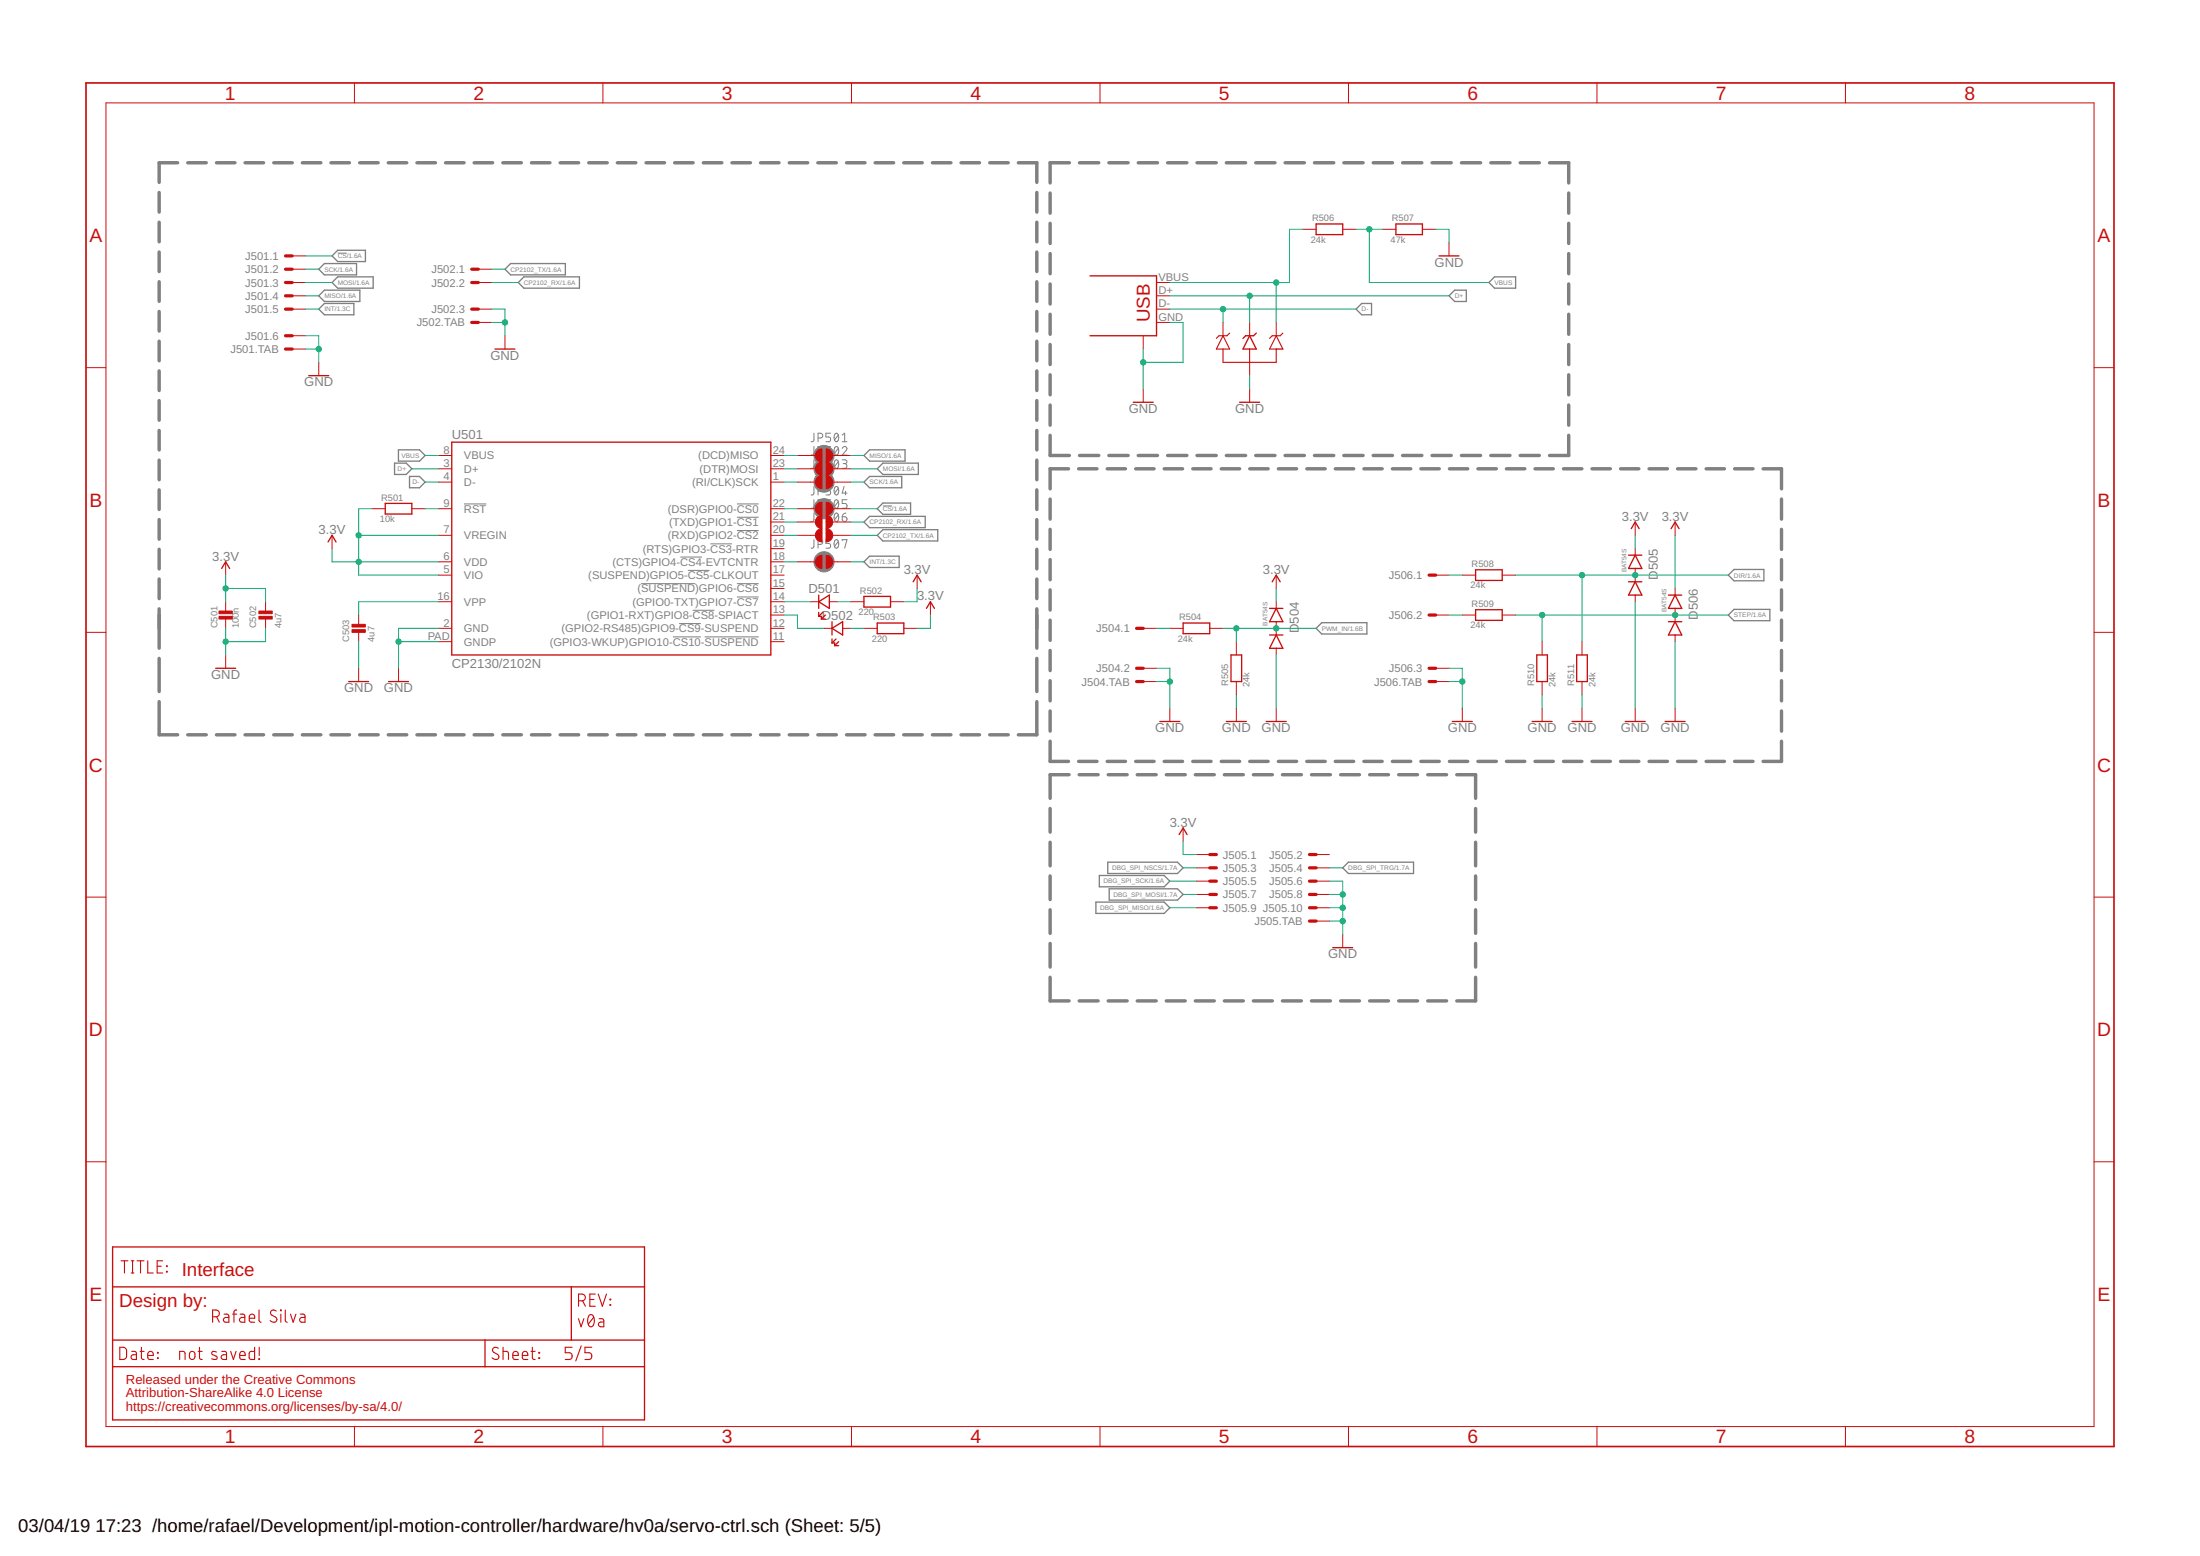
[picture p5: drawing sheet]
<svg xmlns="http://www.w3.org/2000/svg" width="420mm" height="297mm" viewBox="0 0 420 297" stroke-linecap="round" stroke-linejoin="round" font-family="sans-serif">
<g fill="none" stroke="#808080" stroke-width=".66">
<path d="M30.4 36.7v3.8M33.9 31.1h-3.5v3.7M35.9 31.1h3.5M41.3 31.1h3.6M46.8 31.1h3.5M52.3 31.1h3.5M57.7 31.1h3.6M63.2 31.1h3.5M68.7 31.1h3.5M74.1 31.1h3.6M79.6 31.1h3.6M85.1 31.1h3.5"/>
<path d="M90.6 31.1h3.5M96 31.1h3.6M101.5 31.1h3.5M107 31.1h3.5M112.4 31.1h3.6M117.9 31.1h3.5M123.4 31.1h3.5M128.8 31.1h3.6M134.3 31.1h3.6M139.8 31.1h3.5M145.2 31.1h3.6M150.7 31.1h3.6"/>
<path d="M156.2 31.1h3.5M161.7 31.1h3.5M167.1 31.1h3.6M172.6 31.1h3.5M178.1 31.1h3.5M183.5 31.1h3.6M189 31.1h3.6M194.5 31.1h3.5v3.7M198 36.7v3.8M200.6 36.9v3.8M204.2 31.1h-3.6v3.8M206.2 31.1h3.6"/>
<path d="M211.8 31.1h3.7M217.4 31.1h3.7M223 31.1h3.7M228.6 31.1h3.7M234.2 31.1h3.7M239.8 31.1h3.7M245.4 31.1h3.7M251 31.1h3.7M256.6 31.1h3.7M262.3 31.1h3.6M267.9 31.1h3.6M273.5 31.1h3.7"/>
<path d="M279.1 31.1h3.7M284.7 31.1h3.7M290.3 31.1h3.7M295.9 31.1h3.7v3.8M299.6 36.9v3.8M30.4 42.4v3.8M30.4 48.1v3.7M30.4 53.8v3.7M30.4 59.5v3.7M198 42.4v3.8M198 48.1v3.7M198 53.8v3.7"/>
<path d="M198 59.5v3.7M200.6 42.6v3.9M200.6 48.4v3.9M200.6 54.2v3.8M200.6 60v3.8M299.6 42.6v3.9M299.6 48.4v3.9M299.6 54.2v3.8M299.6 60v3.8M30.4 65.1v3.8M30.4 70.8v3.7M30.4 76.5v3.7"/>
<path d="M198 65.1v3.8M198 70.8v3.7M198 76.5v3.7M200.6 65.8v3.8M200.6 71.5v3.9M200.6 77.3v3.9M299.6 65.8v3.8M299.6 71.5v3.9M299.6 77.3v3.9M30.4 82.2v3.7M30.4 87.8v3.8M30.4 93.5v3.8"/>
<path d="M30.4 99.2v3.7M198 82.2v3.7M198 87.8v3.8M198 93.5v3.8M198 99.2v3.7M200.6 83.1v3.9h3.6M200.6 95.3v3.8M204.1 89.5h-3.5v3.8M206 89.5h3.5M206.2 87h3.6M211.5 89.5h3.4M211.8 87h3.7"/>
<path d="M216.9 89.5h3.5M217.4 87h3.7M222.3 89.5h3.5M223 87h3.7M227.8 89.5h3.5M228.6 87h3.7M233.2 89.5h3.5M234.2 87h3.7M238.7 89.5h3.5M239.8 87h3.7M244.1 89.5h3.5M245.4 87h3.7"/>
<path d="M249.6 89.5h3.5M251 87h3.7M255 89.5h3.5M256.6 87h3.7M260.5 89.5h3.5M262.3 87h3.6M265.9 89.5h3.5M267.9 87h3.6M271.4 89.5h3.5M273.5 87h3.7M276.8 89.5h3.5M279.1 87h3.7"/>
<path d="M282.3 89.5h3.5M284.7 87h3.7M287.7 89.5h3.5M290.3 87h3.7M293.2 89.5h3.5M298.6 89.5h3.5M299.6 83.1v3.9h-3.7M304 89.5h3.6M309.5 89.5h3.5M314.9 89.5h3.6M320.4 89.5h3.5M325.8 89.5h3.5"/>
<path d="M331.3 89.5h3.5M336.7 89.5h3.5v3.8M340.2 95.3v3.8M30.4 104.9v3.7M30.4 110.5v3.8M30.4 116.2v7.5M198 104.9v3.7M198 110.5v3.8M198 116.2v7.5M200.6 101v3.9M200.6 106.8v3.9M200.6 112.6v3.9"/>
<path d="M200.6 118.4v3.8M340.2 101v3.9M340.2 106.8v3.9M340.2 112.6v3.9M340.2 118.4v3.8M30.4 125.7v6.3M30.4 133.9v6.4h3.5M198 125.7v6.3M198 133.9v6.4h-3.5M200.6 124.2v3.8M200.6 129.9v3.9M200.6 135.7v3.9"/>
<path d="M340.2 124.2v3.8M340.2 129.9v3.9M340.2 135.7v3.9M35.9 140.3h3.5M41.3 140.3h3.6M46.8 140.3h3.5M52.3 140.3h3.5M57.7 140.3h3.6M63.2 140.3h3.5M68.7 140.3h3.5M74.1 140.3h3.6M79.6 140.3h3.6"/>
<path d="M85.1 140.3h3.5M90.6 140.3h3.5M96 140.3h3.6M101.5 140.3h3.5M107 140.3h3.5M112.4 140.3h3.6M117.9 140.3h3.5M123.4 140.3h3.5M128.8 140.3h3.6M134.3 140.3h3.6M139.8 140.3h3.5M145.2 140.3h3.6"/>
<path d="M150.7 140.3h3.6M156.2 140.3h3.5M161.7 140.3h3.5M167.1 140.3h3.6M172.6 140.3h3.5M178.1 140.3h3.5M183.5 140.3h3.6M189 140.3h3.6M200.6 141.5v3.9h3.5M200.6 154.3v4.6M204.2 147.9h-3.6v4.5M206 145.4h3.5"/>
<path d="M206.1 147.9h3.6M211.5 145.4h3.4M211.6 147.9h3.7M216.9 145.4h3.5M217.2 147.9h3.6M222.3 145.4h3.5M222.7 147.9h3.7M227.8 145.4h3.5M228.3 147.9h3.6M233.2 145.4h3.5M233.8 147.9h3.6M238.7 145.4h3.5"/>
<path d="M239.4 147.9h3.6M244.1 145.4h3.5M244.9 147.9h3.6M249.6 145.4h3.5M250.5 147.9h3.6M255 145.4h3.5M256 147.9h3.6M260.5 145.4h3.5M261.6 147.9h3.6M265.9 145.4h3.5M267.1 147.9h3.6M271.4 145.4h3.5"/>
<path d="M272.7 147.9h3.6M276.8 145.4h3.5M278.2 147.9h3.6v4.5M281.8 154.3v4.6M282.3 145.4h3.5M287.7 145.4h3.5M293.2 145.4h3.5M298.6 145.4h3.5M304 145.4h3.6M309.5 145.4h3.5M314.9 145.4h3.6M320.4 145.4h3.5"/>
<path d="M325.8 145.4h3.5M331.3 145.4h3.5M340.2 141.5v3.9h-3.5M200.6 160.8v4.5M200.6 167.2v4.5M200.6 173.7v4.5M281.8 160.8v4.5M281.8 167.2v4.5M281.8 173.7v4.5M200.6 180.1v4.5M200.6 186.6v4.5h3.6M206.1 191.1h3.6"/>
<path d="M211.6 191.1h3.7M217.2 191.1h3.6M222.7 191.1h3.7M228.3 191.1h3.6M233.8 191.1h3.6M239.4 191.1h3.6M244.9 191.1h3.6M250.5 191.1h3.6M256 191.1h3.6M261.6 191.1h3.6M267.1 191.1h3.6M272.7 191.1h3.6"/>
<path d="M281.8 180.1v4.5M281.8 186.6v4.5h-3.6"/>
</g>
<g fill="none" stroke="#808080" stroke-width=".19">
<path d="M64.5 48.3h1.7M88.6 96.2h4.3M140.7 98.7h4.2M140.7 96.2h4.2M155.4 82.7v1.4l-.2 .2h-.3M155.4 85.2v1.5l-.2 .1-.3 .1M155.4 87.8v1.4l-.2 .2h-.3M155.4 95.4v1.4l-.2 .2h-.3M155.4 97.9v1.4l-.2 .2-.3 .1M155.4 92.9v1.4l-.2 .2h-.3M156.2 83.6h.5a.46 .46 0 0 0 .4-.4 .46 .46 0 0 0-.4-.5h-.5v1.6M156.2 86.1h.5a.46 .46 0 0 0 .4-.4 .46 .46 0 0 0-.4-.5h-.5v1.7"/>
<path d="M156.2 88.7h.5a.46 .46 0 0 0 .4-.5 .46 .46 0 0 0-.4-.4h-.5v1.6M156.2 96.3h.5a.46 .46 0 0 0 .4-.4 .46 .46 0 0 0-.4-.5h-.5v1.6M156.2 98.8h.5a.46 .46 0 0 0 .4-.4 .46 .46 0 0 0-.4-.5h-.5v1.7M156.2 93.8h.5a.46 .46 0 0 0 .4-.5 .46 .46 0 0 0-.4-.4h-.5v1.6M158.6 82.7h-.9v.7h.6a.46 .46 0 0 1 .3 .5 .46 .46 0 0 1-.3 .4h-.6M158.6 85.2h-.9v.8h.6a.46 .46 0 0 1 .3 .4 .46 .46 0 0 1-.3 .5h-.6M158.6 87.8h-.9v.7h.6a.46 .46 0 0 1 .3 .5 .46 .46 0 0 1-.3 .4h-.6M158.6 95.4h-.9v.7h.6a.46 .46 0 0 1 .3 .5 .46 .46 0 0 1-.3 .4h-.6M158.6 97.9h-.9v.8h.6a.46 .46 0 0 1 .3 .4 .46 .46 0 0 1-.3 .5h-.6M158.6 92.9h-.9v.7h.6a.46 .46 0 0 1 .3 .4 .46 .46 0 0 1-.3 .5h-.6M159.5 82.8l.2-.1a.97 .97 0 0 1 0 1.6 1.02 1.02 0 0 1-.2-1.5zM159.5 85.3l.2-.1a.97 .97 0 0 1 0 1.7 1.02 1.02 0 0 1-.2-1.6z"/>
<path d="M159.5 87.9l.2-.1a.97 .97 0 0 1 0 1.6 1.02 1.02 0 0 1-.2-1.5zM159.5 95.5l.2-.1a.97 .97 0 0 1 0 1.6 1.02 1.02 0 0 1-.2-1.5zM159.5 98l.2-.1a.97 .97 0 0 1 0 1.7 1.02 1.02 0 0 1-.2-1.6zM159.5 93l.2-.1a.97 .97 0 0 1 0 1.6 1.02 1.02 0 0 1-.2-1.5zM160.1 83.1l-.7 .9M160.1 85.6l-.7 .9M160.1 88.1l-.7 .9M160.1 95.8l-.7 .9M160.1 98.3l-.7 .9M160.1 93.2l-.7 .9M160.8 85.6a.45 .45 0 0 1 .7-.3 .45 .45 0 0 1 .1 .7l-.8 .9h1M160.8 87.8h.6a.36 .36 0 0 1 .4 .3 .36 .36 0 0 1-.4 .4h-.4"/>
<path d="M160.8 98.7h.6a.45 .45 0 0 1 .4 .5 .45 .45 0 0 1-.5 .4 .45 .45 0 0 1-.5-.5zM160.8 84.3h1M160.8 83.1l.5-.4v1.6M161.2 92.9l-.4 1.2h1M161.3 88.5a.46 .46 0 0 1 .5 .5 .46 .46 0 0 1-.5 .4h-.5M161.5 93.8v.7M161.6 97.9l-.6 .3-.2 .5M161.8 95.4h-1v.7h.6a.46 .46 0 0 1 .4 .5 .46 .46 0 0 1-.4 .4h-.6M168.6 96.6h1.7M122.4 111.4h10.4M129.7 119h4.1M129.9 106.3h4.2"/>
<path d="M131.4 108.9h4.1M132.3 116.5h4.1M135.7 103.8h4.1M140.7 114h4.2M140.7 111.4h4.2M140.7 101.3h4.2M155.4 103v1.4l-.2 .2h-.3M156.2 103.9h.5a.46 .46 0 0 0 .4-.4 .46 .46 0 0 0-.4-.5h-.5v1.6M158.6 103h-.9v.7h.6a.46 .46 0 0 1 .3 .5 .46 .46 0 0 1-.3 .4h-.6M159.5 103.1l.2-.1a.97 .97 0 0 1 0 1.6 1.02 1.02 0 0 1-.2-1.5zM160.1 103.4l-.7 .9M160.8 103.2v-.2h1l-.5 1.6"/>
<path d="M128.5 121.6h5.4M134.6 121.6h10.3"/>
</g>
<g fill="#808080" stroke="#808080" stroke-width=".19">
<circle cx="157.4" cy="107.3" r="1.93"/>
<circle cx="157.4" cy="87" r="1.93"/>
<circle cx="157.4" cy="89.5" r="1.93"/>
<circle cx="157.4" cy="92" r="1.93"/>
<circle cx="157.4" cy="97.1" r="1.93"/>
</g>
<g fill="none" stroke="#808080" stroke-width=".25">
<path d="M60.9 56.5l1.1-1.1h6.7v2.2h-6.7zM62 50.3h6.1v2.2h-6.1l-1.1-1.1zM62 57.9h5.6v2.2h-5.6l-1.1-1.1zM63.4 53.9l1.1-1h6.8v2.1h-6.8zM63.4 48.9l1.1-1.1h5.3v2.1h-5.3zM97.5 50.3h10.5v2.2h-10.5l-1.1-1.1zM100.1 52.9h10.6v2.1h-10.6l-1.1-1.1zM259 59l1.1-1.1h1.8v2.2h-1.8zM277.8 55.4h2.2v2.2h-2.2l-1.1-1.1zM285.4 52.9h4.1v2.1h-4.1l-1-1.1zM75.4 88.4h2.2l1.1 1.1-1.1 1.1h-2.2zM76.1 85.9h4l1.1 1.1-1.1 1h-4z"/>
<path d="M78.2 91h1.9l1.1 1-1.1 1.1h-1.9zM165 87l1.1-1.1h6.7v2.1h-6.7zM165 92l1.1-1h6.1v2.1h-6.1zM165 99.7l1.1-1.1h10.6v2.1h-10.6zM167.5 89.5l1.1-1.1h6.8v2.2h-6.8zM167.5 97.1l1.1-1.1h5.3v2.2h-5.3zM165 107.3l1.1-1.1h5.6v2.1h-5.6zM168.6 101.1h10.5v2.2h-10.5l-1.1-1.1zM251.4 120l1-1.1h8.6v2.1h-8.6zM330.1 117.4l1.1-1.1h6.8v2.2h-6.8zM330.1 109.8l1.1-1.1h5.7v2.2h-5.7zM209.3 172.2h13l1.1 1.1-1.1 1.1h-13z"/>
<path d="M210 167.1h12.3l1.1 1.1-1.1 1.1h-12.3zM211.6 164.6h13.3l1.1 1.1-1.1 1.1h-13.3zM211.8 169.7h13.1l1.1 1.1-1.1 1h-13.1zM256.4 165.7l1.1-1.1h12.5v2.2h-12.5z"/>
</g>
<path d="M16.4 15.8h387.3v260.3h-387.3z" fill="none" stroke="#c90d0c" stroke-width=".32"/>
<g fill="none" stroke="#c90d0c" stroke-width=".19">
<path d="M20.2 19.6h379.7v252.7h-379.7zM67.7 15.8v3.8M115.1 15.8v3.8M162.6 15.8v3.8M210.1 15.8v3.8M257.5 15.8v3.8M305 15.8v3.8M352.4 15.8v3.8M55.8 56.5h2.5M55.8 59h2.5M55.8 53.9h2.5M55.8 51.4h2.5"/>
<path d="M55.8 48.9h2.5M91.4 59h2.5M91.4 53.9h2.5M91.4 51.4h2.5M220.9 56.5h2.5M220.9 59h2.5M220.9 53.9h2.5M248.8 43.8h2.6M256.4 43.8h2.6M264.1 43.8h2.5M271.7 43.8h2.5M276.7 46.3v2.6"/>
<path d="M16.4 70.2h3.8M55.8 64.1h2.5M55.8 66.6h2.5M60.9 69.2v2.5M91.4 61.6h2.5M96.4 64.1v2.5M218.3 64.1v2.5M218.3 74.3v2.5M220.9 61.6h2.5M233.6 61.6v2.5M238.7 61.6v2.5M238.7 69.2v2.5"/>
<path d="M238.7 74.3v2.5M243.7 61.6v2.5M399.9 70.2h3.8M71 97.1h2.6M78.7 97.1h2.5M83.7 97.1h2.6M83.7 92h2.6M83.7 89.5h2.6M83.7 87h2.6M147.2 97.1h2.6M147.2 92h2.6M147.2 89.5h2.6"/>
<path d="M147.2 87h2.6M147.2 99.7h2.6M152.3 97.1h3.4M152.3 92h3.4M152.3 89.5h3.4M152.3 87h3.4M152.3 99.7h3.4M159 97.1h3.5M159 92h3.5M159 89.5h3.5M159 87h3.5M159 99.7h3.5"/>
<path d="M312.3 99.7v2.5M319.9 99.7v2.5M43.1 107.3v2.5M43.1 114.9v2M43.1 117.9v2.1M50.7 114.9v2M50.7 117.9v2.1M63.4 102.2v2.5M68.5 117.4v2M83.7 109.8h2.6M83.7 120h2.6M83.7 114.9h2.6"/>
<path d="M83.7 107.3h2.6M83.7 102.2h2.6M147.2 109.8h2.6M147.2 117.4h2.6M147.2 120h2.6M147.2 114.9h2.6M147.2 112.3h2.6M147.2 107.3h2.6M147.2 104.7h2.6M147.2 102.2h2.6M152.3 107.3h3.4M152.3 102.2h3.4"/>
<path d="M154.8 114.9h1.6M157.4 120h1.5M158.4 114.9h1.5M159 107.3h3.5M159 102.2h3.5M160.9 120h1.6M162.5 114.9h2.5M165 120h2.5M170.1 114.9h2.5M172.6 120h2.6M175.2 109.8v2.5M177.7 114.9v2.5"/>
<path d="M218.3 120h2.6M223.4 120h2.6M231 120h2.6M243.7 109.8v2.5M243.7 114.9v1.2M243.7 118.7v2.5M274.2 109.8h2.5M274.2 117.4h2.5M279.3 109.8h2.5M279.3 117.4h2.5M286.9 109.8h2.5M286.9 117.4h2.5"/>
<path d="M312.3 104.7v1.3M312.3 108.5v2.6M312.3 113.6v1.3M319.9 112.3v1.3M319.9 116.1v2.6M16.4 120.7h3.8M43.1 125v2.6M68.5 120.5v2M68.5 127.6v2.5M76.1 127.6v2.5M83.7 122.5h2.6M147.2 122.5h2.6"/>
<path d="M218.3 127.6h2.6M218.3 130.1h2.6M223.4 135.2v2.5M236.1 122.5v2.5M236.1 130.1v2.6M236.1 135.2v2.5M243.7 123.8v1.2M243.7 135.2v2.5M274.2 127.6h2.5M274.2 130.1h2.5M279.3 135.2v2.5M294.5 122.5v2.5"/>
<path d="M294.5 130.1v2.6M294.5 135.2v2.5M302.1 122.5v2.5M302.1 130.1v2.6M302.1 135.2v2.5M312.3 135.2v2.5M319.9 121.2v1.3M319.9 135.2v2.5M399.9 120.7h3.8M226 158.1v2.5M16.4 171.3h3.8M228.5 163.1h2.5"/>
<path d="M228.5 165.7h2.5M228.5 168.2h2.5M228.5 170.8h2.5M228.5 173.3h2.5M251.4 163.1h2.5M251.4 165.7h2.5M251.4 168.2h2.5M251.4 170.8h2.5M251.4 173.3h2.5M251.4 175.8h2.5M256.4 178.4v2.5M399.9 171.3h3.8"/>
<path d="M16.4 221.8h3.8M399.9 221.8h3.8M67.7 272.3v3.8M115.1 272.3v3.8M162.6 272.3v3.8M210.1 272.3v3.8M257.5 272.3v3.8M305 272.3v3.8M352.4 272.3v3.8"/>
</g>
<g fill="none" stroke="#c90d0c" stroke-width=".25">
<path d="M208.2 52.7h12.7v11.4h-12.7M251.4 42.8h5v2h-5zM266.6 42.8h5.1v2h-5.1zM274.8 48.9h3.8M59 71.7h3.8M94.5 66.6h3.8M216.4 76.8h3.8M236.7 76.8h3.9M238.7 64.1l1.2 2.5h-2.5zM239.9 63.6l-.5 .5h-1.5l-.5 .5M243.7 66.6h1.3M73.6 96.1h5.1v2h-5.1z"/>
<path d="M86.3 84.4h60.9v40.6h-60.9zM42.3 108.5l.8-1.2 .8 1.2M62.7 103.5l.7-1.3 .8 1.3M156.4 113.6v2.5M156.4 116.9v.8M156.4 114.9l2-1.3v2.5zM156.4 117.7h.5v.5M156.9 118.2h.7M157.1 116.9l-.7 .8M157.6 117.4l-.7 .8M158.9 118.7v2.5M158.9 120l2-1.3v2.5z"/>
<path d="M165 113.9h5.1v2h-5.1zM167.5 118.9h5.1v2.1h-5.1zM174.4 111.1l.8-1.3 .7 1.3M176.9 116.1l.8-1.2 .8 1.2M226 118.9h5v2.1h-5zM242.5 116.1h2.5M243 111.1l.7-1.3 .8 1.3M243.7 116.1l1.3 2.6h-2.5zM281.8 108.8h5.1v2h-5.1zM281.8 116.4h5.1v2h-5.1zM311 106h2.6M311 111.1h2.6"/>
<path d="M311.5 100.9l.8-1.2 .8 1.2M312.3 106l1.3 2.5h-2.6zM312.3 111.1l1.3 2.5h-2.6zM318.6 113.6h2.6M318.6 118.7h2.6M319.2 100.9l.7-1.2 .8 1.2M319.9 113.6l1.3 2.5h-2.6zM319.9 118.7l1.3 2.5h-2.6zM41.2 127.6h3.8M66.6 130.1h3.8M74.2 130.1h3.8M158.9 122v.7"/>
<path d="M158.9 122.7h.5v.6M159.4 123.3h.8M159.7 122l-.8 .7M160.2 122.5l-.8 .8M221.5 137.7h3.8M234.2 137.7h3.8M235.1 125h2v5.1h-2zM241.8 137.7h3.8M242.5 121.2h2.5M243.7 121.2l1.3 2.6h-2.5zM277.4 137.7h3.8M292.6 137.7h3.8"/>
<path d="M293.5 125h2v5.1h-2zM300.2 137.7h3.8M301.1 125h2v5.1h-2zM310.4 137.7h3.8M318 137.7h3.8M225.2 159.3l.8-1.2 .7 1.2M254.5 180.9h3.8M21.5 238h101.6v33.1h-101.6zM21.5 245.7h101.6M21.5 255.8h101.6M92.6 255.8v5.1M109.1 245.7v10.1"/>
<path d="M21.5 260.9h101.6"/>
</g>
<g fill="none" stroke="#c90d0c" stroke-width=".21">
<path d="M233.6 64.1l1.2 2.5h-2.5zM233.6 66.6v2.6h10.1v-2.6h-1.2l1.2-2.5 1.3 2.5M234.8 63.6l-.5 .5h-1.5l-.5 .5M238.7 66.6v2.6M245 63.6l-.5 .5h-1.5l-.5 .5M22.9 257.2h.8l.5 .4v1.5l-.5 .4h-.8zM23.1 240.7h1.3M23.8 240.7v2.3M25.1 240.7h.5M25.1 243h.5M25.1 258h.7l.2 .2 .1 1.3h-.6a.46 .46 0 0 1-.5-.4 .46 .46 0 0 1 .5-.5h.6M25.3 240.7v2.3"/>
<path d="M26.2 240.7h1.3M26.8 258h.7M26.8 240.7v2.3M27 257.2v2.1l.2 .2h.3M28.2 258.8h1.1a.56 .56 0 0 0-.4-.8 .56 .56 0 0 0-.7 .5l.1 .9 1 .1M28.2 240.7v2.3h1.1M30 241.7h.8M30.1 258.2l.1 .1zM30.1 259.2l.1 .1zM31.1 240.7h-1.1v2.3h1.1M31.8 241.7l.1 .1zM31.8 242.7l.1 .1z"/>
<path d="M34.3 259.5v-1.5l.9 .1 .1 .3v1.1M36.3 258.1l.3-.1 .5 .1 .1 .9a.53 .53 0 0 1-.5 .5 .53 .53 0 0 1-.5-.5zM37.8 258h.8M38.1 257.2v2.1l.2 .2h.3M40.6 251.4h.7a.65 .65 0 0 0 .6-.7 .65 .65 0 0 0-.6-.6h-.7v2.3M41.3 258.1a.58 .58 0 0 0-.9 .2l.1 .2 1 .6a.32 .32 0 0 1-.4 .4l-.7-.1M41.4 251.4l.5 1M42.4 258h.6l.2 .2 .1 1.3h-.6a.46 .46 0 0 1-.5-.4 .46 .46 0 0 1 .5-.5h.6M42.8 250.9h.7l.2 .3v1.2h-.6a.46 .46 0 0 1-.4-.4 .46 .46 0 0 1 .4-.5h.6M44 258l.6 1.5 .5-1.5M44.4 250.9h.8M45.2 250.1h-.3l-.2 .2v2.1"/>
<path d="M45.8 258.8h1a.55 .55 0 0 0-.3-.8 .55 .55 0 0 0-.7 .5l.1 .9 .9 .1M45.9 250.9h.6l.2 .2 .1 1.3h-.6a.46 .46 0 0 1-.5-.4 .46 .46 0 0 1 .5-.5h.6M47.6 251.7h1a.55 .55 0 0 0-.3-.8 .55 .55 0 0 0-.7 .5l.1 .9 .9 .1M48.6 257.2v2.3h-.8l-.2-.4v-.9l.2-.2h.8M49.4 259.4l.2 .1zM49.5 250.1v1.9l.1 .3 .3 .1M49.5 257.2v1.6M52.7 250.3a.58 .58 0 0 0-.8-.1 .58 .58 0 0 0 0 .9l.7 .3a.58 .58 0 0 1 .1 .9 .58 .58 0 0 1-.9 0l-.2-.2M53.6 250.1l.1 .1zM53.6 250.9v1.5M54.5 250.1v2.1l.4 .2M55.5 250.9l.5 1.5 .5-1.5"/>
<path d="M57.3 250.9h.7l.2 .2 .1 1.3h-.6a.46 .46 0 0 1-.5-.4 .46 .46 0 0 1 .5-.5h.6M95.2 257.4a.58 .58 0 0 0-.9-.1 .58 .58 0 0 0 0 .9l.7 .4a.58 .58 0 0 1 .1 .8 .58 .58 0 0 1-.9 0l-.2-.2M96.1 258l.9 .1 .1 .3v1.1M96.1 257.2v2.3M97.9 258.8h1.1a.55 .55 0 0 0-.4-.8 .55 .55 0 0 0-.7 .5l.2 .9 .9 .1M99.8 258.8h1a.55 .55 0 0 0-.4-.8 .55 .55 0 0 0-.6 .5l.1 .9 .9 .1M101.4 258h.8M101.7 257.2v1.9l.1 .3 .4 .1M102.9 259.2h.2v.1h-.2zM102.9 258.2h.2v.1h-.2zM109.3 257.2h-1.4v1h.8a.66 .66 0 0 1 .6 .7 .66 .66 0 0 1-.6 .6h-.8M110.5 251.7l.5 1.6 .5-1.6"/>
<path d="M110.5 248.3h.6a.65 .65 0 0 0 .7-.6 .65 .65 0 0 0-.7-.7h-.6v2.4M111 256.9l-1 2.9M111.3 248.3l.5 1.1M112.5 251.1a.55 .55 0 0 1 .6-.1 .55 .55 0 0 1 .3 .5 1.32 1.32 0 0 1-.5 1.8 1.44 1.44 0 0 1-.4-2.2zM112.6 248.1h.8M113 257.2h-1.3v1h.8a.66 .66 0 0 1 .5 .7 .66 .66 0 0 1-.5 .6h-.8M113.4 251.5l-1 1.3M113.7 247h-1.1v2.4h1.1M114.3 247l.7 2.4 .8-2.4M114.4 251.7l.7 .1 .2 .2v1.3h-.6a.46 .46 0 0 1-.4-.5 .46 .46 0 0 1 .4-.4h.6M116.5 248l.1 .1zM116.5 249l.1 .2z"/>
</g>
<g fill="#c90d0c" stroke="#c90d0c" stroke-width=".19">
<path d="M67.2 120.2h2.6v.5h-2.6z"/>
<path d="M67.2 119.2h2.6v.5h-2.6z"/>
<path d="M41.8 117.7h2.6v.5h-2.6z"/>
<path d="M41.8 116.6h2.6v.6h-2.6z"/>
<path d="M49.4 117.7h2.6v.5h-2.6z"/>
<path d="M49.4 116.6h2.6v.6h-2.6z"/>
</g>
<g fill="none" stroke="#c90d0c" stroke-width=".61">
<path d="M54.5 51.4h1.3M54.5 53.9h1.3M54.5 59h1.3M54.5 48.9h1.3M54.5 56.5h1.3M90.1 51.4h1.3M90.1 53.9h1.3M90.1 59h1.3M54.5 64.1h1.3M54.5 66.6h1.3M90.1 61.6h1.3M217.1 120h1.2"/>
<path d="M272.9 109.8h1.3M272.9 117.4h1.3M217.1 127.6h1.2M217.1 130.1h1.2M272.9 127.6h1.3M272.9 130.1h1.3M231 163.1h1.3M231 165.7h1.3M231 168.2h1.3M231 170.8h1.3M231 173.3h1.3M250.1 163.1h1.3"/>
<path d="M250.1 165.7h1.3M250.1 168.2h1.3M250.1 170.8h1.3M250.1 173.3h1.3M250.1 175.8h1.3"/>
</g>
<g fill="#c90d0c" stroke="#c90d0c" stroke-width=".19">
<path d="M157.8 106a1.27 1.27 0 0 1 1.2 1.3 1.27 1.27 0 0 1-1.2 1.2z" fill-rule="evenodd"/>
<path d="M156 106.4l.5-.3 .5-.1v2.5a1.27 1.27 0 0 1-1.2-.7 1.27 1.27 0 0 1 .2-1.4z" fill-rule="evenodd"/>
<path d="M157.8 85.7a1.27 1.27 0 0 1 1.2 1.3 1.27 1.27 0 0 1-1.2 1.2z" fill-rule="evenodd"/>
<path d="M156 86.1l.5-.4h.5v2.5a1.27 1.27 0 0 1-1.2-.7 1.27 1.27 0 0 1 .2-1.4z" fill-rule="evenodd"/>
<path d="M157.8 88.2a1.27 1.27 0 0 1 1.2 1.3 1.27 1.27 0 0 1-1.2 1.3z" fill-rule="evenodd"/>
<path d="M156 88.6l.5-.3 .5-.1v2.6a1.27 1.27 0 0 1-1.2-.8 1.27 1.27 0 0 1 .2-1.4z" fill-rule="evenodd"/>
<path d="M157.8 90.8a1.27 1.27 0 0 1 1.2 1.2 1.27 1.27 0 0 1-1.2 1.3z" fill-rule="evenodd"/>
<path d="M156 91.2l.5-.4h.5v2.5a1.27 1.27 0 0 1-1.2-.7 1.27 1.27 0 0 1 .2-1.4z" fill-rule="evenodd"/>
<path d="M157.8 98.4a1.27 1.27 0 0 1 1.2 1.3 1.27 1.27 0 0 1-1.2 1.2z" fill-rule="evenodd"/>
<path d="M156 98.8l.5-.4h.5v2.5a1.29 1.29 0 0 1-1.2-.7 1.29 1.29 0 0 1 .2-1.4z" fill-rule="evenodd"/>
<path d="M157.8 100.9a1.27 1.27 0 0 1 1.2 1.3 1.27 1.27 0 0 1-1.2 1.3z" fill-rule="evenodd"/>
<path d="M156 101.3l.5-.3 .5-.1v2.6a1.29 1.29 0 0 1-1.2-.8 1.29 1.29 0 0 1 .2-1.4z" fill-rule="evenodd"/>
<path d="M157.8 95.8a1.27 1.27 0 0 1 1.2 1.3 1.27 1.27 0 0 1-1.2 1.3z" fill-rule="evenodd"/>
<path d="M156 96.3l.5-.4 .5-.1v2.6a1.27 1.27 0 0 1-1.2-.8 1.27 1.27 0 0 1 .2-1.3z" fill-rule="evenodd"/>
</g>
<g fill="none" stroke="#0dab76" stroke-width=".19">
<path d="M58.3 59h2.6M58.3 56.5h2.6M58.3 53.9h5.1M58.3 51.4h2.6M58.3 48.9h5.1M93.9 59h2.5v5.1M93.9 53.9h5.1M93.9 51.4h2.5M223.4 59h35.6M223.4 56.5h53.3M233.6 59v2.6M238.7 56.5v5.1"/>
<path d="M243.7 53.9v7.7M248.8 43.8h-2.5v10.1h-22.9M259 43.8h5.1M261.5 43.8v10.1h22.9M274.2 43.8h2.5v2.5M58.3 64.1h2.6v5.1M58.3 66.6h2.6M93.9 61.6h2.5M218.3 66.6v7.7M223.4 61.6h2.6v7.6h-7.7M238.7 71.7v2.6M71 97.1h-2.5v12.7h15.2"/>
<path d="M78.7 89.5h5M81.2 97.1h2.5M81.2 87h2.5M81.2 92h2.5M149.8 97.1h2.5M149.8 87h2.5M149.8 89.5h2.5M149.8 92h2.5M149.8 99.7h2.5M162.5 97.1h5M162.5 87h2.5M162.5 89.5h5"/>
<path d="M162.5 92h2.5M162.5 99.7h2.5M43.1 109.8v5.1M43.1 120v5M43.1 112.3h7.6v2.6M50.7 120v2.5h-7.6M63.4 104.7v2.6h20.3M68.5 102.2h15.2M83.7 114.9h-15.2v2.5M83.7 120h-7.6v7.6M149.8 117.4h2.5v2.6h5.1M149.8 102.2h2.5"/>
<path d="M149.8 107.3h2.5M149.8 114.9h5M159.9 114.9h2.6M162.5 120h2.5M162.5 102.2h5M162.5 107.3h2.5M175.2 112.3v2.6h-2.6M177.7 117.4v2.6h-2.5M220.9 120h2.5M233.6 120h17.8M236.1 120v2.5M243.7 112.3v2.6"/>
<path d="M276.7 109.8h2.6M276.7 117.4h2.6M289.4 109.8h40.7M289.4 117.4h40.7M294.5 117.4v5.1M302.1 109.8v12.7M312.3 102.2v2.5M312.3 114.9v20.3M319.9 102.2v10.1M68.5 122.5v5.1M76.1 122.5h7.6M220.9 127.6h2.5v7.6"/>
<path d="M220.9 130.1h2.5M236.1 132.7v2.5M243.7 125v10.2M276.7 127.6h2.6v7.6M276.7 130.1h2.6M294.5 132.7v2.5M302.1 132.7v2.5M319.9 122.5v12.7M223.4 173.3h5.1M223.4 168.2h5.1M226 160.6v2.5h2.5M226 170.8h2.5"/>
<path d="M226 165.7h2.5M253.9 175.8h2.5M253.9 168.2h2.5v10.2M253.9 173.3h2.5M253.9 170.8h2.5M253.9 165.7h2.5"/>
</g>
<g fill="#0dab76" stroke="#0dab76" stroke-width=".19">
<circle cx="76.1" cy="122.5" r=".51"/>
<circle cx="43.1" cy="122.5" r=".51"/>
<circle cx="218.3" cy="69.2" r=".51"/>
<circle cx="279.3" cy="130.1" r=".51"/>
<circle cx="223.4" cy="130.1" r=".51"/>
<circle cx="256.4" cy="175.8" r=".51"/>
<circle cx="256.4" cy="173.3" r=".51"/>
<circle cx="256.4" cy="170.8" r=".51"/>
<circle cx="60.9" cy="66.6" r=".51"/>
<circle cx="96.4" cy="61.6" r=".51"/>
<circle cx="68.5" cy="102.2" r=".51"/>
<circle cx="68.5" cy="107.3" r=".51"/>
<circle cx="43.1" cy="112.3" r=".51"/>
<circle cx="243.7" cy="120" r=".51"/>
<circle cx="236.1" cy="120" r=".51"/>
<circle cx="243.7" cy="53.9" r=".51"/>
<circle cx="238.7" cy="56.5" r=".51"/>
<circle cx="233.6" cy="59" r=".51"/>
<circle cx="261.5" cy="43.8" r=".51"/>
<circle cx="294.5" cy="117.4" r=".51"/>
<circle cx="319.9" cy="117.4" r=".51"/>
<circle cx="302.1" cy="109.8" r=".51"/>
<circle cx="312.3" cy="109.8" r=".51"/>
</g>
<g font-size="3.7" fill="#c90d0c">
<text x="42.9" y="19">1</text>
<text x="90.4" y="19">2</text>
<text x="137.9" y="19">3</text>
<text x="185.3" y="19">4</text>
<text x="232.8" y="19">5</text>
<text x="280.3" y="19">6</text>
<text x="327.7" y="19">7</text>
<text x="375.2" y="19">8</text>
<text x="17.1" y="46.2">A</text>
<text x="400.6" y="46.2">A</text>
<text x="17.1" y="96.7">B</text>
<text x="400.6" y="96.7">B</text>
<text x="17" y="147.3">C</text>
<text x="400.5" y="147.3">C</text>
<text x="17" y="197.8">D</text>
<text x="400.5" y="197.8">D</text>
<text x="17.1" y="248.4">E</text>
<text x="400.6" y="248.4">E</text>
<text x="42.9" y="275.5">1</text>
<text x="90.4" y="275.5">2</text>
<text x="137.9" y="275.5">3</text>
<text x="185.3" y="275.5">4</text>
<text x="232.8" y="275.5">5</text>
<text x="280.3" y="275.5">6</text>
<text x="327.7" y="275.5">7</text>
<text x="375.2" y="275.5">8</text>
</g>
<g font-size="3.6" fill="#c90d0c">
<text x="219.6" y="61.6" transform="rotate(-90 219.6 61.6)">USB</text>
<text x="34.7" y="243.6">Interface</text>
<text x="22.8" y="249.5">Design by:</text>
</g>
<g font-size="3.5">
<text x="3.5" y="292.5">03/04/19</text>
<text x="18.2" y="292.5">17:23 /home/rafael/Development/ipl-motion-controller/hardware/hv0a/servo-ctrl.sch (Sheet: 5/5)</text>
</g>
<g font-size="2.5" fill="#808080">
<text x="274" y="50.9">GND</text>
<text x="93.7" y="68.7">GND</text>
<text x="58.1" y="73.7">GND</text>
<text x="86.3" y="83.9">U501</text>
<text x="215.6" y="78.8">GND</text>
<text x="235.9" y="78.8">GND</text>
<text x="60.8" y="101.9">3.3V</text>
<text x="309.7" y="99.4">3.3V</text>
<text x="317.4" y="99.4">3.3V</text>
<text x="40.5" y="107">3.3V</text>
<text x="154.4" y="113.2">D501</text>
<text x="172.6" y="109.5">3.3V</text>
<text x="241.2" y="109.5">3.3V</text>
<text x="316.6" y="110.7" transform="rotate(-90 316.6 110.7)">D505</text>
<text x="156.9" y="118.3">D502</text>
<text x="175.1" y="114.6">3.3V</text>
<text x="324.2" y="118.3" transform="rotate(-90 324.2 118.3)">D506</text>
<text x="248" y="120.8" transform="rotate(-90 248 120.8)">D504</text>
<text x="40.3" y="129.6">GND</text>
<text x="86.3" y="127.6">CP2130/2102N</text>
<text x="65.7" y="132.1">GND</text>
<text x="73.3" y="132.1">GND</text>
<text x="220.6" y="139.8">GND</text>
<text x="233.3" y="139.8">GND</text>
<text x="241" y="139.8">GND</text>
<text x="276.5" y="139.8">GND</text>
<text x="291.7" y="139.8">GND</text>
<text x="299.4" y="139.8">GND</text>
<text x="309.5" y="139.8">GND</text>
<text x="317.1" y="139.8">GND</text>
<text x="223.4" y="157.8">3.3V</text>
<text x="253.7" y="182.9">GND</text>
</g>
<g font-size="2.5" fill="#c90d0c">
<text x="24" y="264.2">Released under the Creative Commons</text>
<text x="24" y="269.3">https://creativecommons.org/licenses/by-sa/4.0/</text>
<text x="24" y="266.7">Attribution-ShareAlike 4.0 License</text>
</g>
<g font-size="2.1" fill="#808080">
<text x="46.8" y="49.6">J501.1</text>
<text x="46.8" y="52.2">J501.2</text>
<text x="82.4" y="52.2">J502.1</text>
<text x="221.2" y="53.6">VBUS</text>
<text x="46.8" y="54.7">J501.3</text>
<text x="46.8" y="57.2">J501.4</text>
<text x="46.8" y="59.8">J501.5</text>
<text x="82.4" y="54.7">J502.2</text>
<text x="82.4" y="59.8">J502.3</text>
<text x="221.2" y="56.1">D+</text>
<text x="221.2" y="58.7">D-</text>
<text x="46.8" y="64.9">J501.6</text>
<text x="79.6" y="62.3">J502.TAB</text>
<text x="221.2" y="61.2">GND</text>
<text x="44" y="67.4">J501.TAB</text>
<text x="84.7" y="86.6">8</text>
<text x="84.7" y="89.1">3</text>
<text x="88.6" y="87.7">VBUS</text>
<text x="133.4" y="87.7">(DCD)MISO</text>
<text x="147.6" y="89.1">23</text>
<text x="147.6" y="86.6">24</text>
<text x="84.7" y="91.7">4</text>
<text x="88.6" y="90.2">D+</text>
<text x="88.6" y="92.8">D-</text>
<text x="132.2" y="92.8">(RI/CLK)SCK</text>
<text x="133.6" y="90.2">(DTR)MOSI</text>
<text x="147.6" y="91.7">1</text>
<text x="84.7" y="101.8">7</text>
<text x="84.7" y="96.7">9</text>
<text x="88.6" y="97.9">RST</text>
<text x="127.5" y="97.9">(DSR)GPIO0-CS0</text>
<text x="127.8" y="100.4">(TXD)GPIO1-CS1</text>
<text x="147.6" y="101.8">20</text>
<text x="147.6" y="99.3">21</text>
<text x="147.6" y="96.7">22</text>
<text x="84.7" y="106.9">6</text>
<text x="88.6" y="102.9">VREGIN</text>
<text x="122.7" y="105.5">(RTS)GPIO3-CS3-RTR</text>
<text x="127.5" y="102.9">(RXD)GPIO2-CS2</text>
<text x="147.6" y="106.9">18</text>
<text x="147.6" y="104.4">19</text>
<text x="84.7" y="109.4">5</text>
<text x="88.6" y="108">VDD</text>
<text x="88.6" y="110.6">VIO</text>
<text x="112.3" y="110.6">(SUSPEND)GPIO5-CS5-CLKOUT</text>
<text x="117" y="108">(CTS)GPIO4-CS4-EVTCNTR</text>
<text x="121.7" y="113.1">(SUSPEND)GPIO6-CS6</text>
<text x="147.6" y="112">15</text>
<text x="147.6" y="109.4">17</text>
<text x="265.2" y="110.6">J506.1</text>
<text x="83.5" y="114.5">16</text>
<text x="84.7" y="119.6">2</text>
<text x="88.6" y="115.6">VPP</text>
<text x="112.1" y="118.2">(GPIO1-RXT)GPIO8-CS8-SPIACT</text>
<text x="120.8" y="115.6">(GPIO0-TXT)GPIO7-CS7</text>
<text x="147.6" y="119.6">12</text>
<text x="147.6" y="117.1">13</text>
<text x="147.6" y="114.5">14</text>
<text x="265.2" y="118.2">J506.2</text>
<text x="81.7" y="122.1">PAD</text>
<text x="88.6" y="120.7">GND</text>
<text x="88.6" y="123.3">GNDP</text>
<text x="105" y="123.3">(GPIO3-WKUP)GPIO10-CS10-SUSPEND</text>
<text x="107.2" y="120.7">(GPIO2-RS485)GPIO9-CS9-SUSPEND</text>
<text x="147.6" y="122.1">11</text>
<text x="209.4" y="120.7">J504.1</text>
<text x="206.6" y="130.9">J504.TAB</text>
<text x="209.4" y="128.3">J504.2</text>
<text x="262.4" y="130.9">J506.TAB</text>
<text x="265.2" y="128.3">J506.3</text>
<text x="233.6" y="163.9">J505.1</text>
<text x="233.6" y="166.4">J505.3</text>
<text x="242.4" y="163.9">J505.2</text>
<text x="242.4" y="166.4">J505.4</text>
<text x="233.6" y="169">J505.5</text>
<text x="233.6" y="171.5">J505.7</text>
<text x="242.4" y="169">J505.6</text>
<text x="242.4" y="171.5">J505.8</text>
<text x="233.6" y="174.1">J505.9 J505.10</text>
<text x="239.6" y="176.6">J505.TAB</text>
</g>
<g font-size="1.8" fill="#808080">
<text x="250.3" y="46.3">24k</text>
<text x="250.6" y="42.3">R506</text>
<text x="265.6" y="46.3">47k</text>
<text x="265.8" y="42.3">R507</text>
<text x="72.8" y="95.6">R501</text>
<text x="72.6" y="99.6">10k</text>
<text x="164.2" y="113.4">R502</text>
<text x="280.8" y="112.3">24k</text>
<text x="281.1" y="108.3">R508</text>
<text x="41.6" y="120" transform="rotate(-90 41.6 120)">C501</text>
<text x="45.6" y="120" transform="rotate(-90 45.6 120)">100n</text>
<text x="48.9" y="120" transform="rotate(-90 48.9 120)">C502</text>
<text x="53.8" y="120" transform="rotate(-90 53.8 120)">4u7</text>
<text x="164" y="117.4">220</text>
<text x="166.8" y="118.4">R503</text>
<text x="225.2" y="118.4">R504</text>
<text x="280.8" y="120">24k</text>
<text x="281.1" y="115.9">R509</text>
<text x="66.7" y="122.5" transform="rotate(-90 66.7 122.5)">C503</text>
<text x="71.5" y="122.5" transform="rotate(-90 71.5 122.5)">4u7</text>
<text x="166.5" y="122.5">220</text>
<text x="224.9" y="122.5">24k</text>
<text x="234.6" y="130.9" transform="rotate(-90 234.6 130.9)">R505</text>
<text x="238.6" y="131.1" transform="rotate(-90 238.6 131.1)">24k</text>
<text x="293" y="130.9" transform="rotate(-90 293 130.9)">R510</text>
<text x="297.1" y="131.1" transform="rotate(-90 297.1 131.1)">24k</text>
<text x="300.6" y="130.9" transform="rotate(-90 300.6 130.9)">R511</text>
<text x="304.7" y="131.1" transform="rotate(-90 304.7 131.1)">24k</text>
</g>
<g font-size="1.2" fill="#808080">
<text x="61.9" y="51.8">SCK/1.6A</text>
<text x="64.5" y="49.3">CS/1.6A</text>
<text x="97.5" y="51.8">CP2102_TX/1.6A</text>
<text x="61.9" y="56.9">MISO/1.6A</text>
<text x="61.9" y="59.5">INT/1.3C</text>
<text x="64.5" y="54.4">MOSI/1.6A</text>
<text x="100" y="54.4">CP2102_RX/1.6A</text>
<text x="260" y="59.5">D-</text>
<text x="277.8" y="56.9">D+</text>
<text x="285.4" y="54.4">VBUS</text>
<text x="75.9" y="89.9">D+</text>
<text x="76.7" y="87.4">VBUS</text>
<text x="166.1" y="87.4">MISO/1.6A</text>
<text x="168.6" y="89.9">MOSI/1.6A</text>
<text x="78.8" y="92.5">D-</text>
<text x="166.1" y="92.5">SCK/1.6A</text>
<text x="166.1" y="100.1">CP2102_RX/1.6A</text>
<text x="168.6" y="97.5">CS/1.6A</text>
<text x="166.1" y="107.7">INT/1.3C</text>
<text x="168.6" y="102.6">CP2102_TX/1.6A</text>
<text x="310.6" y="109.3" transform="rotate(-90 310.6 109.3)">BAT54S</text>
<text x="331.2" y="110.2">DIR/1.6A</text>
<text x="242.1" y="119.4" transform="rotate(-90 242.1 119.4)">BAT54S</text>
<text x="318.3" y="116.9" transform="rotate(-90 318.3 116.9)">BAT54S</text>
<text x="331.2" y="117.9">STEP/1.6A</text>
<text x="252.4" y="120.4">PWM_IN/1.6B</text>
<text x="212.4" y="166.1">DBG_SPI_NSCS/1.7A</text>
<text x="257.5" y="166.1">DBG_SPI_TRG/1.7A</text>
<text x="210.1" y="173.7">DBG_SPI_MISO/1.6A</text>
<text x="210.7" y="168.7">DBG_SPI_SCK/1.6A</text>
<text x="212.7" y="171.2">DBG_SPI_MOSI/1.7A</text>
</g>
</svg>
